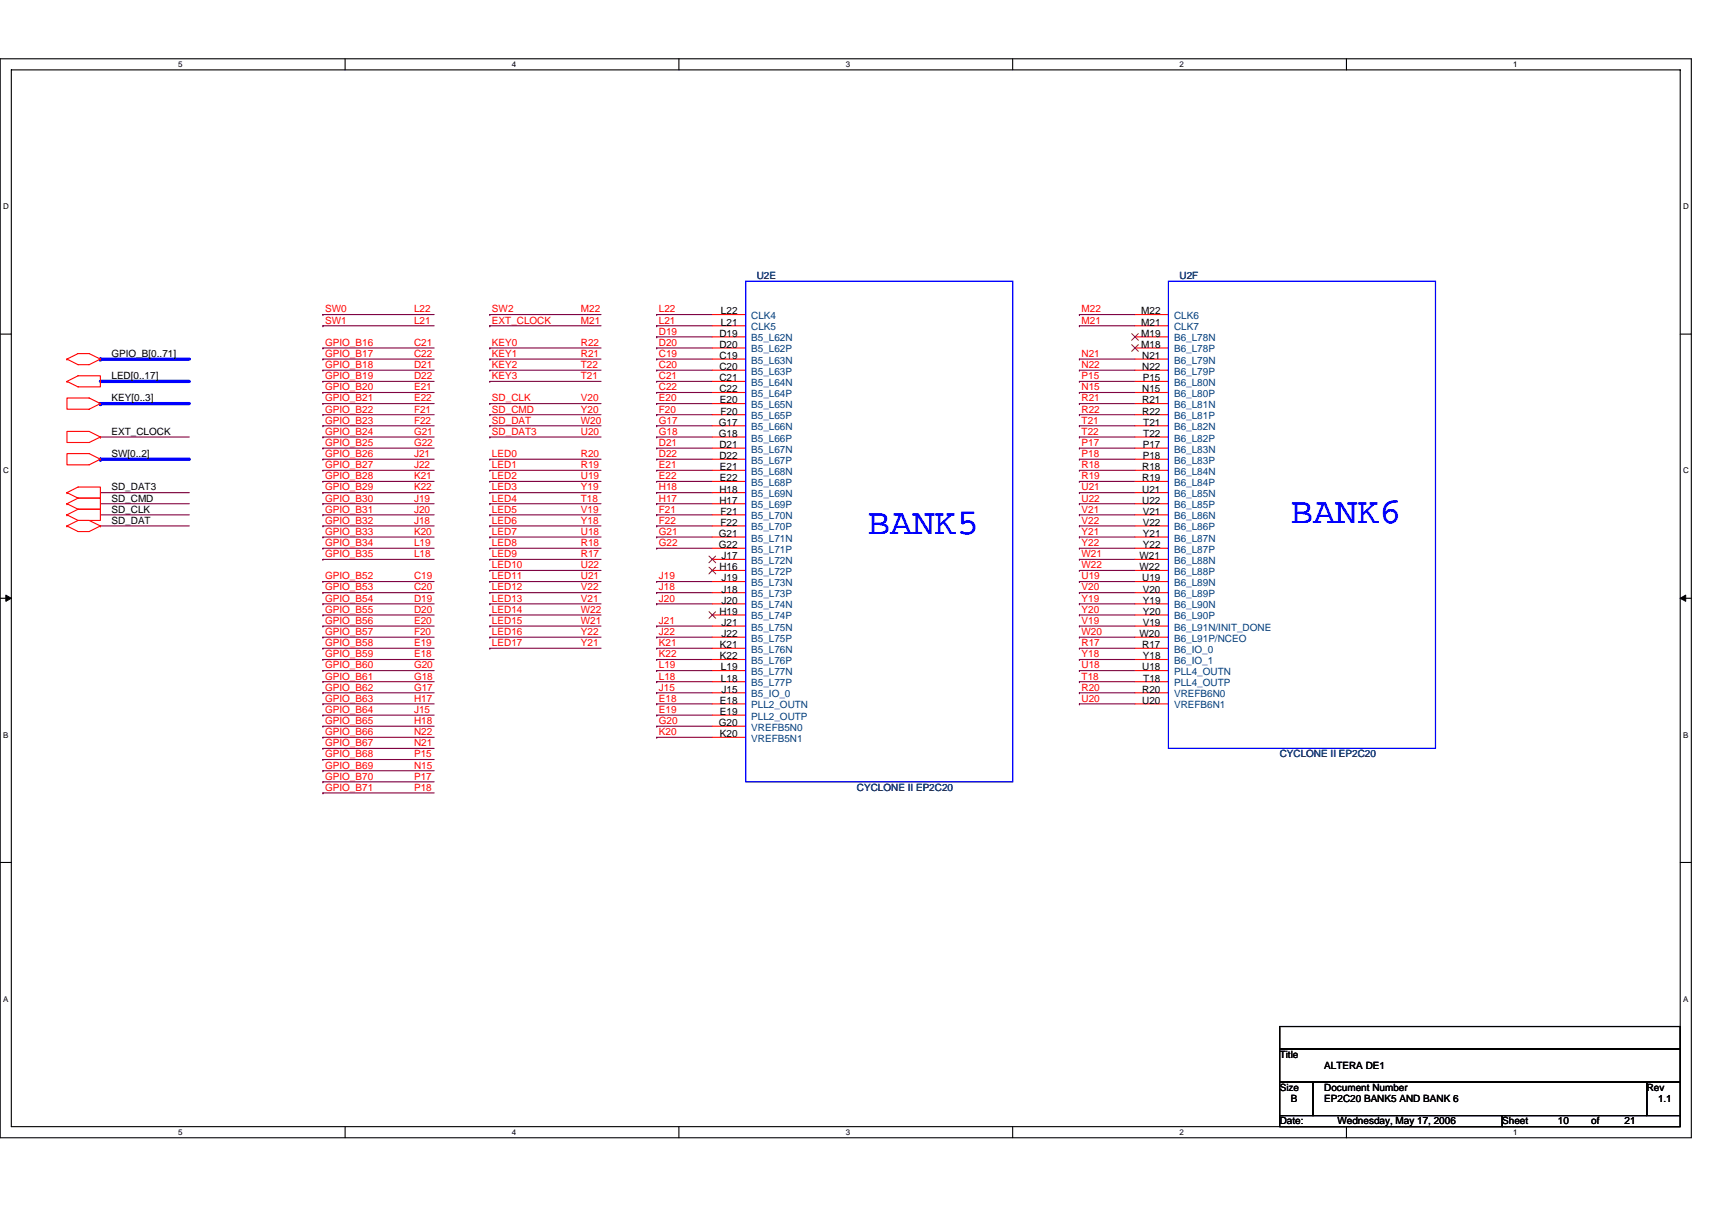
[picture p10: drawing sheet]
<svg xmlns="http://www.w3.org/2000/svg" width="297mm" height="210mm" viewBox="0 0 297 210" stroke-linecap="round" stroke-linejoin="round" font-family="sans-serif">
<path d="M0 10.2h293.5v187.2h-293.5zM2 12.1h289.5v183.4h-289.5z" fill="none" stroke="#000" stroke-width=".19"/>
<g fill="#fff">
<path d="M30.9 10.4h.8v1.6h-.8z"/>
<path d="M30.9 195.7h.8v1.6h-.8z"/>
</g>
<path d="M59.9 10.2v1.9M59.9 195.5v1.9" fill="none" stroke="#000" stroke-width=".19"/>
<g fill="#fff">
<path d="M88.8 10.4h.8v1.6h-.8z"/>
<path d="M88.8 195.7h.8v1.6h-.8z"/>
</g>
<path d="M117.8 10.2v1.9M117.8 195.5v1.9" fill="none" stroke="#000" stroke-width=".19"/>
<g fill="#fff">
<path d="M146.7 10.4h.8v1.6h-.8z"/>
<path d="M146.7 195.7h.8v1.6h-.8z"/>
</g>
<path d="M175.7 10.2v1.9M175.7 195.5v1.9" fill="none" stroke="#000" stroke-width=".19"/>
<g fill="#fff">
<path d="M204.7 10.4h.7v1.6h-.7z"/>
<path d="M204.7 195.7h.7v1.6h-.7z"/>
</g>
<path d="M233.6 10.2v1.9M233.6 195.5v1.9" fill="none" stroke="#000" stroke-width=".19"/>
<g fill="#fff">
<path d="M262.6 10.4h.7v1.6h-.7z"/>
<path d="M262.6 195.7h.7v1.6h-.7z"/>
<path d="M.5 35.1h1v1.5h-1z"/>
<path d="M292 35.1h1v1.5h-1z"/>
<path d="M.5 80.9h1v1.5h-1z"/>
<path d="M292 80.9h1v1.5h-1z"/>
</g>
<path d="M0 58h2M291.5 58h2" fill="none" stroke="#000" stroke-width=".19"/>
<g fill="#fff">
<path d="M.5 126.7h.9v1.6h-.9z"/>
<path d="M292 126.7h.9v1.6h-.9z"/>
</g>
<path d="M0 103.8h2M291.5 103.8h2" fill="none" stroke="#000" stroke-width=".19"/>
<path d="M1 103.3l1 .5-1 .6zM291.5 103.8l1-.5v1.1z" fill="#000" stroke="#000" stroke-width=".17"/>
<g fill="#fff">
<path d="M.5 172.6h.9v1.5h-.9z"/>
<path d="M292 172.6h.9v1.5h-.9z"/>
</g>
<path d="M0 149.7h2M291.5 149.7h2M222 178.1h69.5v3.9h-69.5zM222 182h69.5v5.8h-69.5zM222 187.8h5.8v5.8h-5.8zM222 193.6h38.6v1.9h-38.6zM227.8 187.8h57.9v5.8h-57.9zM260.6 193.6h30.9v1.9h-30.9zM285.7 187.8h5.8v5.8h-5.8z" fill="none" stroke="#000" stroke-width=".19"/>
<path d="M17.4 70h.1M17.4 66.2h15.4M17.4 79.7h.1M17.4 62.3h.1M17.4 70h15.4M17.4 79.7h15.4M17.4 62.3h15.4" fill="none" stroke="#00f" stroke-width=".57"/>
<g fill="none" stroke="#800040" stroke-width=".19">
<path d="M56 54.6h.1M56 56.5h.1M56 54.6h19.3M56 56.5h19.3M85 54.6h.1M85 56.5h.1M85 54.6h19.3M85 56.5h19.3M113.9 54.6h.1M113.9 56.5h.1M113.9 58.5h.1M113.9 54.6h9.7"/>
<path d="M113.9 56.5h9.7M113.9 58.5h9.7M187.3 54.6h.1M187.3 56.5h.1M187.3 54.6h9.6M187.3 56.5h9.6M17.4 75.8h.1M17.4 75.8h15.4M56 75.8h.1M56 73.9h.1M56 72h.1M56 70h.1"/>
<path d="M56 77.8h.1M56 79.7h.1M56 62.3h.1M56 60.4h.1M56 66.2h.1M56 64.2h.1M56 68.1h.1M56 75.8h19.3M56 62.3h19.3M56 64.2h19.3M56 68.1h19.3M56 66.2h19.3"/>
<path d="M56 70h19.3M56 77.8h19.3M56 79.7h19.3M56 73.9h19.3M56 72h19.3M56 60.4h19.3M85 73.9h.1M85 75.8h.1M85 72h.1M85 70h.1M85 79.7h.1M85 62.3h.1"/>
<path d="M85 60.4h.1M85 66.2h.1M85 64.2h.1M85 75.8h19.3M85 62.3h19.3M85 64.2h19.3M85 66.2h19.3M85 70h19.3M85 79.7h19.3M85 73.9h19.3M85 72h19.3M85 60.4h19.3"/>
<path d="M113.9 75.8h.1M113.9 70h.1M113.9 72h.1M113.9 60.4h.1M113.9 79.7h.1M113.9 73.9h.1M113.9 77.8h.1M113.9 62.3h.1M113.9 66.2h.1M113.9 64.2h.1M113.9 68.1h.1M113.9 75.8h9.7"/>
<path d="M113.9 62.3h9.7M113.9 64.2h9.7M113.9 68.1h9.7M113.9 66.2h9.7M113.9 70h9.7M113.9 77.8h9.7M113.9 79.7h9.7M113.9 73.9h9.7M113.9 72h9.7M113.9 60.4h9.7M187.3 75.8h.1M187.3 62.3h.1"/>
<path d="M187.3 64.2h.1M187.3 68.1h.1M187.3 66.2h.1M187.3 70h.1M187.3 77.8h.1M187.3 79.7h.1M187.3 73.9h.1M187.3 72h.1M187.3 75.8h9.6M187.3 62.3h9.6M187.3 64.2h9.6M187.3 68.1h9.6"/>
<path d="M187.3 66.2h9.6M187.3 70h9.6M187.3 77.8h9.6M187.3 79.7h9.6M187.3 73.9h9.6M187.3 72h9.6M17.4 87.4h15.4M17.4 89.3h15.4M17.4 91.3h15.4M17.4 85.5h15.4M56 93.2h.1M56 89.3h.1"/>
<path d="M56 81.6h.1M56 85.5h.1M56 83.5h.1M56 95.1h.1M56 97.1h.1M56 91.3h.1M56 87.4h.1M56 83.5h19.3M56 93.2h19.3M56 95.1h19.3M56 85.5h19.3M56 87.4h19.3"/>
<path d="M56 97.1h19.3M56 89.3h19.3M56 91.3h19.3M56 81.6h19.3M85 95.1h.1M85 97.1h.1M85 83.5h.1M85 81.6h.1M85 89.3h.1M85 85.5h.1M85 93.2h.1M85 91.3h.1"/>
<path d="M85 87.4h.1M85 99h.1M85 83.5h19.3M85 93.2h19.3M85 95.1h19.3M85 85.5h19.3M85 87.4h19.3M85 97.1h19.3M85 99h19.3M85 89.3h19.3M85 91.3h19.3M85 81.6h19.3"/>
<path d="M113.9 95.1h.1M113.9 93.2h.1M113.9 81.6h.1M113.9 83.5h.1M113.9 85.5h.1M113.9 89.3h.1M113.9 87.4h.1M113.9 91.3h.1M113.9 83.5h9.7M113.9 93.2h9.7M113.9 95.1h9.7M113.9 85.5h9.7"/>
<path d="M113.9 87.4h9.7M113.9 89.3h9.7M113.9 91.3h9.7M113.9 81.6h9.7M187.3 83.5h.1M187.3 93.2h.1M187.3 95.1h.1M187.3 85.5h.1M187.3 87.4h.1M187.3 97.1h.1M187.3 99h.1M187.3 89.3h.1"/>
<path d="M187.3 91.3h.1M187.3 81.6h.1M187.3 83.5h9.6M187.3 93.2h9.6M187.3 95.1h9.6M187.3 85.5h9.6M187.3 87.4h9.6M187.3 97.1h9.6M187.3 99h9.6M187.3 89.3h9.6M187.3 91.3h9.6M187.3 81.6h9.6"/>
<path d="M56 112.5h.1M56 116.4h.1M56 114.4h.1M56 104.8h.1M56 106.7h.1M56 100.9h.1M56 102.8h.1M56 118.3h.1M56 108.6h.1M56 110.6h.1M56 108.6h19.3M56 112.5h19.3"/>
<path d="M56 104.8h19.3M56 118.3h19.3M56 106.7h19.3M56 114.4h19.3M56 110.6h19.3M56 100.9h19.3M56 116.4h19.3M56 102.8h19.3M85 108.6h.1M85 110.6h.1M85 112.5h.1M85 102.8h.1"/>
<path d="M85 104.8h.1M85 106.7h.1M85 100.9h.1M85 108.6h19.3M85 112.5h19.3M85 104.8h19.3M85 106.7h19.3M85 110.6h19.3M85 100.9h19.3M85 102.8h19.3M113.9 100.9h.1M113.9 102.8h.1"/>
<path d="M113.9 104.8h.1M113.9 108.6h.1M113.9 116.4h.1M113.9 110.6h.1M113.9 114.4h.1M113.9 118.3h.1M113.9 112.5h.1M113.9 108.6h9.7M113.9 112.5h9.7M113.9 104.8h9.7M113.9 118.3h9.7M113.9 114.4h9.7"/>
<path d="M113.9 110.6h9.7M113.9 100.9h9.7M113.9 116.4h9.7M113.9 102.8h9.7M187.3 108.6h.1M187.3 112.5h.1M187.3 104.8h.1M187.3 118.3h.1M187.3 106.7h.1M187.3 114.4h.1M187.3 110.6h.1M187.3 100.9h.1"/>
<path d="M187.3 116.4h.1M187.3 102.8h.1M187.3 108.6h9.6M187.3 112.5h9.6M187.3 104.8h9.6M187.3 118.3h9.6M187.3 106.7h9.6M187.3 114.4h9.6M187.3 110.6h9.6M187.3 100.9h9.6M187.3 116.4h9.6M187.3 102.8h9.6"/>
<path d="M56 135.7h.1M56 137.6h.1M56 128h.1M56 129.9h.1M56 131.8h.1M56 133.8h.1M56 126h.1M56 122.2h.1M56 124.1h.1M56 120.2h.1M56 120.2h19.3M56 122.2h19.3"/>
<path d="M56 126h19.3M56 128h19.3M56 124.1h19.3M56 135.7h19.3M56 137.6h19.3M56 129.9h19.3M56 131.8h19.3M56 133.8h19.3M113.9 126h.1M113.9 128h.1M113.9 122.2h.1M113.9 124.1h.1"/>
<path d="M113.9 120.2h.1M113.9 120.2h9.7M113.9 122.2h9.7M113.9 126h9.7M113.9 128h9.7M113.9 124.1h9.7M187.3 120.2h.1M187.3 122.2h.1M187.3 120.2h9.6M187.3 122.2h9.6"/>
</g>
<g fill="none" stroke="#f00" stroke-width=".19">
<path d="M123.6 54.6h5.8M123.6 56.5h5.8M123.6 58.5h5.8M196.9 54.6h5.8M196.9 56.5h5.8M196.9 58.5h5.8M11.6 69.1h3.9l1.9 .9-1.9 1h-3.9zM11.6 74.9h3.9l1.9 .9-1.9 1h-3.9zM11.6 66.2l1.9-1h3.9v1.9h-3.9zM11.6 66.2h.1M11.6 78.7h3.9l1.9 1-1.9 1h-3.9zM11.6 62.3l1.9-.9h2l1.9 .9"/>
<path d="M11.6 62.3l1.9 1h2l1.9-1M11.6 62.3h.1M17.4 70h.1M17.4 75.8h.1M17.4 79.7h.1M17.4 62.3h.1M123.6 60.4h5.8M123.6 62.3h5.8M123.6 64.2h5.8M123.6 66.2h5.8M123.6 68.1h5.8M123.6 70h5.8"/>
<path d="M123.6 72h5.8M123.6 73.9h5.8M123.6 75.8h5.8M123.6 77.8h5.8M123.6 79.7h5.8M196.9 60.4h5.8M196.9 62.3h5.8M196.9 64.2h5.8M196.9 66.2h5.8M196.9 68.1h5.8M196.9 70h5.8M196.9 72h5.8"/>
<path d="M196.9 73.9h5.8M196.9 75.8h5.8M196.9 77.8h5.8M196.9 79.7h5.8M11.6 91.3l1.9 .9h2l1.9-.9M11.6 91.3h.1M11.6 89.3h.1M11.6 87.4h.1M11.6 85.5l1.9-1h3.9v1.9h-3.9M11.6 85.5h.1M11.6 89.3l1.9 1M11.6 87.4l1.9 1"/>
<path d="M11.6 85.5l1.9 .9M13.5 90.3h2l1.9 1M13.5 88.4h3.9v1.9h-3.9M13.5 86.4h3.9v2h-3.9M13.5 90.3l-1.9 1M13.5 88.4l-1.9 .9M13.5 86.4l-1.9 1M17.4 91.3h.1M123.6 81.6h5.8M123.6 83.5h5.8M123.6 89.3h5.8M123.6 91.3h5.8"/>
<path d="M123.6 93.2h5.8M123.6 95.1h5.8M123.6 97.1h5.8M123.6 99h5.8M123.6 85.5h5.8M123.6 87.4h5.8M196.9 81.6h5.8M196.9 83.5h5.8M196.9 89.3h5.8M196.9 91.3h5.8M196.9 93.2h5.8M196.9 95.1h5.8"/>
<path d="M196.9 97.1h5.8M196.9 99h5.8M196.9 85.5h5.8M196.9 87.4h5.8M123.6 100.9h5.8M123.6 102.8h5.8M123.6 104.8h5.8M123.6 106.7h5.8M123.6 108.6h5.8M123.6 110.6h5.8M123.6 112.5h5.8M123.6 114.4h5.8"/>
<path d="M123.6 116.4h5.8M123.6 118.3h5.8M196.9 100.9h5.8M196.9 102.8h5.8M196.9 104.8h5.8M196.9 106.7h5.8M196.9 108.6h5.8M196.9 110.6h5.8M196.9 112.5h5.8M196.9 114.4h5.8M196.9 116.4h5.8M196.9 118.3h5.8"/>
<path d="M123.6 120.2h5.8M123.6 122.2h5.8M123.6 124.1h5.8M123.6 126h5.8M123.6 128h5.8M196.9 120.2h5.8M196.9 122.2h5.8"/>
</g>
<path d="M196.4 57.9l1.1 1.2M196.4 59.8l1.1 1.2M197.5 57.9l-1.2 1.2M197.5 59.8l-1.2 1.2M123 96.5l1.2 1.2M123 98.4l1.2 1.2M124.2 96.5l-1.2 1.2M124.2 98.4l-1.2 1.2M123 106.2l1.2 1.1M124.2 106.2l-1.2 1.1" fill="none" stroke="#804000" stroke-width=".17"/>
<path d="M129.4 48.8h46.3v86.9h-46.3zM202.7 48.8h46.4v81.1h-46.4z" fill="none" stroke="#00f" stroke-width=".19"/>
<g font-size="6.3" fill="#00f">
<text x="150.6" y="92.7">BANK5</text>
<text x="224" y="90.8">BANK6</text>
</g>
<g font-size="1.7" fill="#000080">
<text x="131.3" y="48.4">U2E</text>
<text x="204.7" y="48.4">U2F</text>
<text x="222" y="131.4">CYCLONE II EP2C20</text>
<text x="148.7" y="137.2">CYCLONE II EP2C20</text>
</g>
<g font-size="1.7" fill="#f00">
<text x="56.4" y="54.2">SW0</text>
<text x="56.4" y="56.2">SW1</text>
<text x="71.8" y="54.2">L22</text>
<text x="71.8" y="56.2">L21</text>
<text x="85.4" y="54.2">SW2</text>
<text x="85.4" y="56.2">EXT_CLOCK</text>
<text x="100.8" y="56.2">M21</text>
<text x="100.8" y="54.2">M22</text>
<text x="114.3" y="54.2">L22</text>
<text x="114.3" y="56.2">L21</text>
<text x="114.3" y="58.1">D19</text>
<text x="187.7" y="54.2">M22</text>
<text x="187.7" y="56.2">M21</text>
<text x="56.4" y="61.9">GPIO_B17</text>
<text x="56.4" y="60">GPIO_B16</text>
<text x="56.4" y="65.8">GPIO_B19</text>
<text x="56.4" y="63.9">GPIO_B18</text>
<text x="71.8" y="61.9">C22</text>
<text x="71.8" y="60">C21</text>
<text x="71.8" y="65.8">D22</text>
<text x="71.8" y="63.9">D21</text>
<text x="85.4" y="61.9">KEY1</text>
<text x="85.4" y="60">KEY0</text>
<text x="85.4" y="65.8">KEY3</text>
<text x="85.4" y="63.9">KEY2</text>
<text x="100.8" y="61.9">R21</text>
<text x="100.8" y="60">R22</text>
<text x="100.8" y="65.8">T21</text>
<text x="100.8" y="63.9">T22</text>
<text x="114.3" y="60">D20</text>
<text x="114.3" y="61.9">C19</text>
<text x="114.3" y="65.8">C21</text>
<text x="114.3" y="63.9">C20</text>
<text x="187.7" y="61.9">N21</text>
<text x="187.7" y="63.9">N22</text>
<text x="187.7" y="65.8">P15</text>
<text x="56.4" y="71.6">GPIO_B22</text>
<text x="56.4" y="69.7">GPIO_B21</text>
<text x="56.4" y="67.7">GPIO_B20</text>
<text x="71.8" y="71.6">F21</text>
<text x="71.8" y="69.7">E22</text>
<text x="71.8" y="67.7">E21</text>
<text x="85.4" y="71.6">SD_CMD</text>
<text x="85.4" y="69.7">SD_CLK</text>
<text x="100.8" y="71.6">Y20</text>
<text x="100.8" y="69.7">V20</text>
<text x="114.3" y="69.7">E20</text>
<text x="114.3" y="71.6">F20</text>
<text x="114.3" y="67.7">C22</text>
<text x="187.7" y="67.7">N15</text>
<text x="187.7" y="69.7">R21</text>
<text x="187.7" y="71.6">R22</text>
<text x="56.4" y="75.5">GPIO_B24</text>
<text x="56.4" y="73.5">GPIO_B23</text>
<text x="56.4" y="77.4">GPIO_B25</text>
<text x="71.8" y="75.5">G21</text>
<text x="71.8" y="73.5">F22</text>
<text x="71.8" y="77.4">G22</text>
<text x="85.4" y="73.5">SD_DAT</text>
<text x="85.4" y="75.5">SD_DAT3</text>
<text x="100.8" y="75.5">U20</text>
<text x="100.8" y="73.5">W20</text>
<text x="114.3" y="75.5">G18</text>
<text x="114.3" y="73.5">G17</text>
<text x="114.3" y="77.4">D21</text>
<text x="187.7" y="75.5">T22</text>
<text x="187.7" y="77.4">P17</text>
<text x="187.7" y="73.5">T21</text>
<text x="56.4" y="79.3">GPIO_B26</text>
<text x="56.4" y="81.2">GPIO_B27</text>
<text x="56.4" y="83.2">GPIO_B28</text>
<text x="71.8" y="79.3">J21</text>
<text x="71.8" y="81.2">J22</text>
<text x="71.8" y="83.2">K21</text>
<text x="85.4" y="83.2">LED2</text>
<text x="85.4" y="81.2">LED1</text>
<text x="85.4" y="79.3">LED0</text>
<text x="100.8" y="83.2">U19</text>
<text x="100.8" y="81.2">R19</text>
<text x="100.8" y="79.3">R20</text>
<text x="114.3" y="81.2">E21</text>
<text x="114.3" y="83.2">E22</text>
<text x="114.3" y="79.3">D22</text>
<text x="187.7" y="83.2">R19</text>
<text x="187.7" y="79.3">P18</text>
<text x="187.7" y="81.2">R18</text>
<text x="56.4" y="89">GPIO_B31</text>
<text x="56.4" y="85.1">GPIO_B29</text>
<text x="56.4" y="87">GPIO_B30</text>
<text x="71.8" y="89">J20</text>
<text x="71.8" y="85.1">K22</text>
<text x="71.8" y="87">J19</text>
<text x="85.4" y="89">LED5</text>
<text x="85.4" y="85.1">LED3</text>
<text x="85.4" y="87">LED4</text>
<text x="100.8" y="89">V19</text>
<text x="100.8" y="85.1">Y19</text>
<text x="100.8" y="87">T18</text>
<text x="114.3" y="85.1">H18</text>
<text x="114.3" y="89">F21</text>
<text x="114.3" y="87">H17</text>
<text x="187.7" y="85.1">U21</text>
<text x="187.7" y="87">U22</text>
<text x="187.7" y="89">V21</text>
<text x="56.4" y="92.8">GPIO_B33</text>
<text x="56.4" y="94.8">GPIO_B34</text>
<text x="56.4" y="90.9">GPIO_B32</text>
<text x="71.8" y="92.8">K20</text>
<text x="71.8" y="94.8">L19</text>
<text x="71.8" y="90.9">J18</text>
<text x="85.4" y="94.8">LED8</text>
<text x="85.4" y="92.8">LED7</text>
<text x="85.4" y="90.9">LED6</text>
<text x="100.8" y="94.8">R18</text>
<text x="100.8" y="92.8">U18</text>
<text x="100.8" y="90.9">Y18</text>
<text x="114.3" y="94.8">G22</text>
<text x="114.3" y="92.8">G21</text>
<text x="114.3" y="90.9">F22</text>
<text x="187.7" y="92.8">Y21</text>
<text x="187.7" y="94.8">Y22</text>
<text x="187.7" y="90.9">V22</text>
<text x="56.4" y="100.5">GPIO_B52</text>
<text x="56.4" y="96.7">GPIO_B35</text>
<text x="71.8" y="100.5">C19</text>
<text x="71.8" y="96.7">L18</text>
<text x="85.4" y="96.7">LED9</text>
<text x="85.4" y="100.5">LED11</text>
<text x="85.4" y="98.6">LED10</text>
<text x="100.8" y="100.5">U21</text>
<text x="100.8" y="98.6">U22</text>
<text x="100.8" y="96.7">R17</text>
<text x="114.3" y="100.5">J19</text>
<text x="187.7" y="100.5">U19</text>
<text x="187.7" y="96.7">W21</text>
<text x="187.7" y="98.6">W22</text>
<text x="56.4" y="104.4">GPIO_B54</text>
<text x="56.4" y="106.3">GPIO_B55</text>
<text x="56.4" y="102.5">GPIO_B53</text>
<text x="71.8" y="104.4">D19</text>
<text x="71.8" y="106.3">D20</text>
<text x="71.8" y="102.5">C20</text>
<text x="85.4" y="102.5">LED12</text>
<text x="85.4" y="104.4">LED13</text>
<text x="85.4" y="106.3">LED14</text>
<text x="100.8" y="102.5">V22</text>
<text x="100.8" y="104.4">V21</text>
<text x="100.8" y="106.3">W22</text>
<text x="114.3" y="102.5">J18</text>
<text x="114.3" y="104.4">J20</text>
<text x="187.7" y="104.4">Y19</text>
<text x="187.7" y="106.3">Y20</text>
<text x="187.7" y="102.5">V20</text>
<text x="56.4" y="112.1">GPIO_B58</text>
<text x="56.4" y="108.3">GPIO_B56</text>
<text x="56.4" y="110.2">GPIO_B57</text>
<text x="71.8" y="112.1">E19</text>
<text x="71.8" y="108.3">E20</text>
<text x="71.8" y="110.2">F20</text>
<text x="85.4" y="108.3">LED15</text>
<text x="85.4" y="110.2">LED16</text>
<text x="85.4" y="112.1">LED17</text>
<text x="100.8" y="108.3">W21</text>
<text x="100.8" y="110.2">Y22</text>
<text x="100.8" y="112.1">Y21</text>
<text x="114.3" y="108.3">J21</text>
<text x="114.3" y="110.2">J22</text>
<text x="114.3" y="112.1">K21</text>
<text x="187.7" y="108.3">V19</text>
<text x="187.7" y="112.1">R17</text>
<text x="187.7" y="110.2">W20</text>
<text x="56.4" y="116">GPIO_B60</text>
<text x="56.4" y="114.1">GPIO_B59</text>
<text x="56.4" y="117.9">GPIO_B61</text>
<text x="56.4" y="119.8">GPIO_B62</text>
<text x="71.8" y="116">G20</text>
<text x="71.8" y="114.1">E18</text>
<text x="71.8" y="117.9">G18</text>
<text x="71.8" y="119.8">G17</text>
<text x="114.3" y="116">L19</text>
<text x="114.3" y="114.1">K22</text>
<text x="114.3" y="117.9">L18</text>
<text x="114.3" y="119.8">J15</text>
<text x="187.7" y="119.8">R20</text>
<text x="187.7" y="117.9">T18</text>
<text x="187.7" y="114.1">Y18</text>
<text x="187.7" y="116">U18</text>
<text x="56.4" y="125.6">GPIO_B65</text>
<text x="56.4" y="121.8">GPIO_B63</text>
<text x="56.4" y="123.7">GPIO_B64</text>
<text x="71.8" y="125.6">H18</text>
<text x="71.8" y="121.8">H17</text>
<text x="71.8" y="123.7">J15</text>
<text x="114.3" y="125.6">G20</text>
<text x="114.3" y="121.8">E18</text>
<text x="114.3" y="123.7">E19</text>
<text x="187.7" y="121.8">U20</text>
<text x="56.4" y="127.6">GPIO_B66</text>
<text x="56.4" y="129.5">GPIO_B67</text>
<text x="56.4" y="131.4">GPIO_B68</text>
<text x="71.8" y="127.6">N22</text>
<text x="71.8" y="129.5">N21</text>
<text x="71.8" y="131.4">P15</text>
<text x="114.3" y="127.6">K20</text>
<text x="56.4" y="135.3">GPIO_B70</text>
<text x="56.4" y="137.2">GPIO_B71</text>
<text x="56.4" y="133.4">GPIO_B69</text>
<text x="71.8" y="135.3">P17</text>
<text x="71.8" y="137.2">P18</text>
<text x="71.8" y="133.4">N15</text>
</g>
<g font-size="1.7">
<text x="124.8" y="58.4">D19</text>
<text x="125.1" y="54.6">L22</text>
<text x="125.1" y="56.5">L21</text>
<text x="198" y="54.6">M22</text>
<text x="198" y="56.5">M21</text>
<text x="198" y="58.4">M19</text>
<text x="19.3" y="65.8">LED[0..17]</text>
<text x="19.3" y="61.9">GPIO_B[0..71]</text>
<text x="124.8" y="60.4">D20</text>
<text x="124.8" y="62.3">C19</text>
<text x="124.8" y="64.2">C20</text>
<text x="198" y="60.4">M18</text>
<text x="198.2" y="62.3">N21</text>
<text x="198.2" y="64.2">N22</text>
<text x="19.3" y="69.7">KEY[0..3]</text>
<text x="124.8" y="66.2">C21</text>
<text x="124.8" y="68.1">C22</text>
<text x="124.9" y="70">E20</text>
<text x="125" y="71.9">F20</text>
<text x="198.2" y="68.1">N15</text>
<text x="198.2" y="70">R21</text>
<text x="198.2" y="71.9">R22</text>
<text x="198.3" y="66.2">P15</text>
<text x="19.3" y="75.4">EXT_CLOCK</text>
<text x="124.7" y="73.9">G17</text>
<text x="124.7" y="75.8">G18</text>
<text x="124.8" y="77.7">D21</text>
<text x="198.3" y="77.7">P17</text>
<text x="198.4" y="73.9">T21</text>
<text x="198.4" y="75.8">T22</text>
<text x="19.3" y="79.3">SW[0..2]</text>
<text x="124.8" y="79.7">D22</text>
<text x="124.9" y="81.6">E21</text>
<text x="124.9" y="83.5">E22</text>
<text x="198.2" y="81.6">R18</text>
<text x="198.2" y="83.5">R19</text>
<text x="198.3" y="79.7">P18</text>
<text x="19.3" y="89">SD_CLK</text>
<text x="19.3" y="87">SD_CMD</text>
<text x="19.3" y="85.1">SD_DAT3</text>
<text x="124.8" y="85.5">H18</text>
<text x="124.8" y="87.4">H17</text>
<text x="125" y="89.3">F21</text>
<text x="198.2" y="85.5">U21</text>
<text x="198.2" y="87.4">U22</text>
<text x="198.3" y="89.3">V21</text>
<text x="19.3" y="90.9">SD_DAT</text>
<text x="124.7" y="93.2">G21</text>
<text x="124.7" y="95.1">G22</text>
<text x="125" y="91.2">F22</text>
<text x="198.3" y="91.2">V22</text>
<text x="198.3" y="93.2">Y21</text>
<text x="198.3" y="95.1">Y22</text>
<text x="124.8" y="99">H16</text>
<text x="125.2" y="97">J17</text>
<text x="125.2" y="100.9">J19</text>
<text x="197.7" y="97">W21</text>
<text x="197.7" y="99">W22</text>
<text x="198.2" y="100.9">U19</text>
<text x="124.8" y="106.7">H19</text>
<text x="125.2" y="102.8">J18</text>
<text x="125.2" y="104.8">J20</text>
<text x="198.3" y="102.8">V20</text>
<text x="198.3" y="104.8">Y19</text>
<text x="198.3" y="106.7">Y20</text>
<text x="124.9" y="112.5">K21</text>
<text x="125.2" y="108.6">J21</text>
<text x="125.2" y="110.6">J22</text>
<text x="197.7" y="110.6">W20</text>
<text x="198.2" y="112.5">R17</text>
<text x="198.3" y="108.6">V19</text>
<text x="124.9" y="114.4">K22</text>
<text x="125.1" y="116.4">L19</text>
<text x="125.1" y="118.3">L18</text>
<text x="198.2" y="116.4">U18</text>
<text x="198.3" y="114.4">Y18</text>
<text x="198.4" y="118.3">T18</text>
<text x="124.9" y="122.1">E18</text>
<text x="124.9" y="124.1">E19</text>
<text x="125.2" y="120.2">J15</text>
<text x="198.2" y="120.2">R20</text>
<text x="198.2" y="122.1">U20</text>
<text x="124.7" y="126">G20</text>
<text x="124.9" y="127.9">K20</text>
<text x="222" y="183.6">Title</text>
<text x="229.8" y="185.5">ALTERA DE1</text>
<text x="222" y="189.3">Size</text>
<text x="224" y="191.3">B</text>
<text x="229.8" y="189.3">Document Number</text>
<text x="229.8" y="191.3">EP2C20 BANK5 AND BANK 6</text>
<text x="285.7" y="189.3">Rev</text>
<text x="287.7" y="191.3">1.1</text>
<text x="222" y="195.1">Date:</text>
<text x="232.1" y="195.1">Wednesday, May 17, 2006</text>
<text x="260.6" y="195.1">Sheet</text>
<text x="270.3" y="195.1">10</text>
<text x="276.1" y="195.1">of</text>
<text x="281.9" y="195.1">21</text>
</g>
<g font-size="1.7" fill="#004080">
<text x="130.3" y="55.4">CLK4</text>
<text x="130.3" y="57.3">CLK5</text>
<text x="130.3" y="59.2">B5_L62N</text>
<text x="203.7" y="55.4">CLK6</text>
<text x="203.7" y="57.3">CLK7</text>
<text x="203.7" y="59.2">B6_L78N</text>
<text x="130.3" y="61.2">B5_L62P</text>
<text x="130.3" y="63.1">B5_L63N</text>
<text x="130.3" y="65">B5_L63P</text>
<text x="203.7" y="61.2">B6_L78P</text>
<text x="203.7" y="63.1">B6_L79N</text>
<text x="203.7" y="65">B6_L79P</text>
<text x="130.3" y="67">B5_L64N</text>
<text x="130.3" y="68.9">B5_L64P</text>
<text x="130.3" y="70.8">B5_L65N</text>
<text x="203.7" y="67">B6_L80N</text>
<text x="203.7" y="68.9">B6_L80P</text>
<text x="203.7" y="70.8">B6_L81N</text>
<text x="130.3" y="72.7">B5_L65P</text>
<text x="130.3" y="74.7">B5_L66N</text>
<text x="130.3" y="76.6">B5_L66P</text>
<text x="203.7" y="72.7">B6_L81P</text>
<text x="203.7" y="74.7">B6_L82N</text>
<text x="203.7" y="76.6">B6_L82P</text>
<text x="130.3" y="78.5">B5_L67N</text>
<text x="130.3" y="80.5">B5_L67P</text>
<text x="130.3" y="82.4">B5_L68N</text>
<text x="203.7" y="82.4">B6_L84N</text>
<text x="203.7" y="78.5">B6_L83N</text>
<text x="203.7" y="80.5">B6_L83P</text>
<text x="130.3" y="84.3">B5_L68P</text>
<text x="130.3" y="86.3">B5_L69N</text>
<text x="130.3" y="88.2">B5_L69P</text>
<text x="203.7" y="84.3">B6_L84P</text>
<text x="203.7" y="86.3">B6_L85N</text>
<text x="203.7" y="88.2">B6_L85P</text>
<text x="130.3" y="90.1">B5_L70N</text>
<text x="130.3" y="92.1">B5_L70P</text>
<text x="130.3" y="94">B5_L71N</text>
<text x="130.3" y="95.9">B5_L71P</text>
<text x="203.7" y="90.1">B6_L86N</text>
<text x="203.7" y="92.1">B6_L86P</text>
<text x="203.7" y="94">B6_L87N</text>
<text x="203.7" y="95.9">B6_L87P</text>
<text x="130.3" y="97.9">B5_L72N</text>
<text x="130.3" y="99.8">B5_L72P</text>
<text x="130.3" y="101.7">B5_L73N</text>
<text x="203.7" y="97.9">B6_L88N</text>
<text x="203.7" y="99.8">B6_L88P</text>
<text x="203.7" y="101.7">B6_L89N</text>
<text x="130.3" y="103.6">B5_L73P</text>
<text x="130.3" y="105.6">B5_L74N</text>
<text x="130.3" y="107.5">B5_L74P</text>
<text x="203.7" y="103.6">B6_L89P</text>
<text x="203.7" y="105.6">B6_L90N</text>
<text x="203.7" y="107.5">B6_L90P</text>
<text x="130.3" y="109.4">B5_L75N</text>
<text x="130.3" y="111.4">B5_L75P</text>
<text x="130.3" y="113.3">B5_L76N</text>
<text x="203.7" y="109.4">B6_L91N/INIT_DONE</text>
<text x="203.7" y="111.4">B6_L91P/NCEO</text>
<text x="203.7" y="113.3">B6_IO_0</text>
<text x="130.3" y="115.2">B5_L76P</text>
<text x="130.3" y="117.2">B5_L77N</text>
<text x="130.3" y="119.1">B5_L77P</text>
<text x="203.7" y="115.2">B6_IO_1</text>
<text x="203.7" y="117.2">PLL4_OUTN</text>
<text x="203.7" y="119.1">PLL4_OUTP</text>
<text x="130.3" y="121">B5_IO_0</text>
<text x="130.3" y="122.9">PLL2_OUTN</text>
<text x="130.3" y="124.9">PLL2_OUTP</text>
<text x="203.7" y="121">VREFB6N0</text>
<text x="203.7" y="122.9">VREFB6N1</text>
<text x="130.3" y="126.8">VREFB5N0</text>
<text x="130.3" y="128.7">VREFB5N1</text>
</g>
<g font-size="1.4">
<text x="30.9" y="11.7">5</text>
<text x="88.8" y="11.7">4</text>
<text x="146.7" y="11.7">3</text>
<text x="204.7" y="11.7">2</text>
<text x="262.6" y="11.7">1</text>
<text x=".5" y="36.3">D</text>
<text x="292" y="36.3">D</text>
<text x=".5" y="82.1">C</text>
<text x="292" y="82.1">C</text>
<text x=".5" y="128">B</text>
<text x="292" y="128">B</text>
<text x=".5" y="173.8">A</text>
<text x="292" y="173.8">A</text>
<text x="30.9" y="197">5</text>
<text x="88.8" y="197">4</text>
<text x="146.7" y="197">3</text>
<text x="204.7" y="197">2</text>
<text x="262.6" y="197">1</text>
</g>
</svg>
